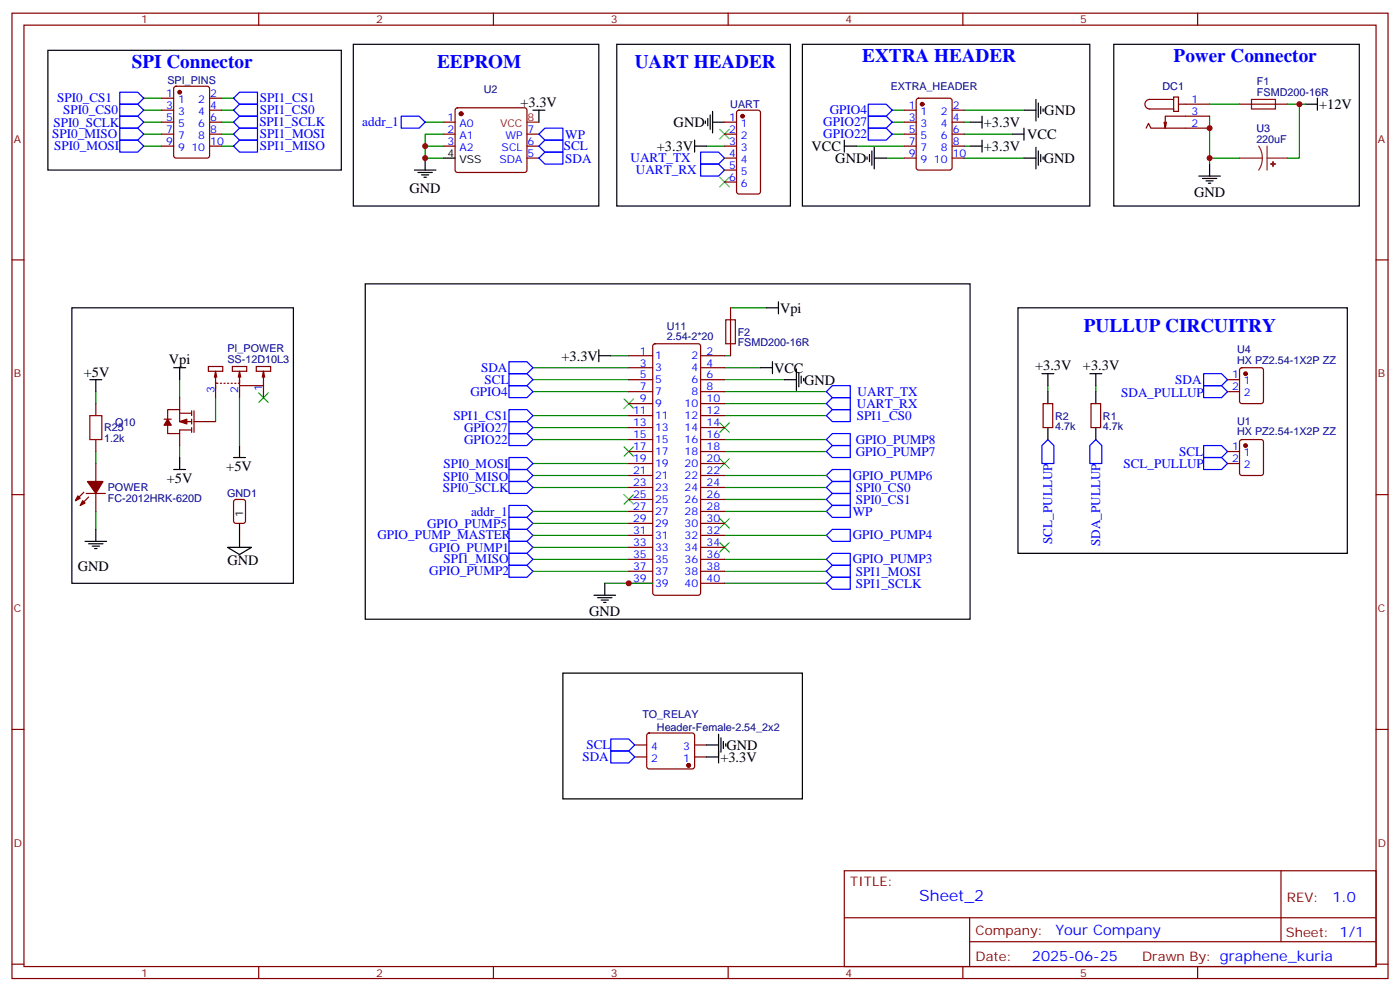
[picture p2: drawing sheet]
<svg xmlns="http://www.w3.org/2000/svg" width="412mm" height="292mm" viewBox="0 0 412 292" stroke-linecap="round" stroke-linejoin="round" font-family="sans-serif">
<g fill="none" stroke="#870000" stroke-width=".35">
<path d="M3.5 3.9h405.4v284.3h-405.4zM7.1 7.4h398.2v277.3h-398.2zM76.2 3.9v3.5M145.3 3.9v3.5M214.5 3.9v3.5M283.6 3.9v3.5M352.8 3.9v3.5M47.6 28.9h3.6M47.6 32.5h3.6M47.6 39.5h3.6M47.6 36h3.6M51.4 25.6l.5-.2h9.1l.7 .4v20.1l-.4 .6-9.4 .1-.7-.5v-20z"/>
<path d="M61.7 28.9h3.6M61.7 32.5h3.6M61.7 39.5h3.6M61.7 36h3.6M130.5 39.5h3.6M130.5 36h3.6M134.3 32l.5-.2h19.7l.5 .2 .2 .5v17.6l-.2 .5-.5 .2h-19.7l-.5-.2-.2-.5v-17.6zM155.2 39.5h3.5M213.4 39.5h3.6M213.4 36h3.6M217.2 32.7l.5-.2h5.6l.7 .4v23.5l-.4 .7-5.9 .1-.7-.5v-23.5zM266.3 32.5h3.6"/>
<path d="M266.3 39.5h3.6M266.3 36h3.6M270.1 29.1l.5-.2h9.2l.6 .5 .1 20-.5 .6-9.4 .1-.7-.5v-20zM280.5 32.5h3.5M280.5 39.5h3.5M280.5 36h3.5M337.6 37.7l.7-1.4 .7 1.4h17.3M343.6 36l-.3 1.7M345.7 28.6h1.4v4.2h-1.4zM345.7 29.3h-7a1.41 1.41 0 0 0-1.4 1.4 1.41 1.41 0 0 0 1.4 1.4h7M347.1 30.7h9.2M356.3 34.2h-13v3.5l-.4-1.7"/>
<path d="M365.1 30.7h14.1M47.6 43h3.6M61.7 43h3.6M130.5 43h3.6M155.2 43h3.5M155.2 46.6h3.5M213.4 43h3.6M213.4 46.6h3.6M213.4 50.1h3.6M213.4 53.6h3.6M266.3 43h3.6M266.3 46.6h3.6"/>
<path d="M280.5 43h3.5M280.5 46.6h3.5M3.5 76.6h3.6M405.3 76.6h3.6M215.2 90.7v14.1M28.2 118.9v3.5M52.9 117.1v3.6M61.4 108h4.2v1.4h-4.2zM63.1 111.1l.4-1.7 .4 1.7M63.5 110.1v2.8h.7M63.5 112.7v4.4M64.9 112.9h.4"/>
<path d="M66 112.9h.3M67 112.9h.4M68.1 112.9h.3M68.4 108h4.3v1.4h-4.3zM69.1 112.9h.4M70.2 111.1l.4-1.7 .3 1.7M70.6 110.1v2.8h-.4M70.6 111.8v5.3M75.5 108h4.2v1.4h-4.2zM77.6 109.4v4.2h-7M77.6 113.6v3.5M77.6 109.4l-.3 1.7"/>
<path d="M77.6 109.4l.4 1.7M185.2 118.9h7.1M185.2 115.4h7.1M185.2 111.8h7.1M185.2 108.3h7.1M185.2 104.8h7.1M192.5 101.5l.5-.3h12.7l.5 .3 .2 .5v72.6l-.3 .5-.4 .2h-12.7l-.5-.2-.2-.5v-72.6zM206.4 118.9h7M206.4 115.4h7M206.4 111.8h7M206.4 108.3h7M206.4 104.8h7"/>
<path d="M307.3 118.9h2.8v7h-2.8zM321.4 118.9h2.8v7h-2.8zM361.6 115.4h3.5M361.6 111.8h3.5M365.4 108.5l.4-.2h5.7l.6 .4 .1 9.5-.5 .6-5.9 .1-.6-.5-.1-9.4zM28.2 129.5v3.5M28.2 136.5v5.3M48.3 123.5h2.1M49.4 125.2v2.5h3.5v-1.1h3.5M52.9 120.7h-3.5v2.8M52.9 120.7v3.5h3.5M52.9 121.7h3.5"/>
<path d="M52.9 127.7v3.5M56.4 121v1.4M56.4 123.5v1.4M56.4 125.9v1.5M57.1 121v6.4M57.1 124.2h6.4M185.2 136.5h7.1M185.2 133h7.1M185.2 129.5h7.1M185.2 125.9h7.1M185.2 122.4h7.1M206.4 136.5h7"/>
<path d="M206.4 133h7M206.4 129.5h7M206.4 125.9h7M206.4 122.4h7M361.6 136.5h3.5M361.6 133h3.5M365.4 129.7l.4-.2h5.7l.6 .4 .1 9.4-.5 .7-5.9 .1-.6-.5-.1-9.4zM3.5 145.7h3.6M24.7 145l-2.5 2.5M25.4 145.3h5.6M26.1 146.4l-2.5 2.5M28.2 145.3v5.3"/>
<path d="M69 147.3l.5-.2h2.1l.7 .4v6l-.4 .6-2.4 .1-.7-.5v-5.9zM185.2 157.7h7.1M185.2 154.2h7.1M185.2 150.6h7.1M185.2 147.1h7.1M185.2 143.6h7.1M185.2 140.1h7.1M206.4 157.7h7M206.4 154.2h7M206.4 150.6h7M206.4 147.1h7M206.4 143.6h7"/>
<path d="M206.4 140.1h7M405.3 145.7h3.6M185.2 171.8h7.1M185.2 168.3h7.1M185.2 164.7h7.1M185.2 161.2h7.1M206.4 171.8h7M206.4 168.3h7M206.4 164.7h7M206.4 161.2h7M3.5 214.8h3.6M187 219.4h3.5"/>
<path d="M190.7 216.1l.5-.2h12.7l.5 .2 .2 .5-.1 9.5-.6 .4-13-.1-.4-.6v-9.2zM204.6 219.4h3.5M405.3 214.8h3.6M187 223h3.5M204.6 223h3.5M248.7 256.5h156.6v28.2h-156.6zM377.3 256.5v20.9M248.7 270.3h156.5M285.6 277.4h119.6M285.6 270.3v14.1M3.5 284h3.6M76.2 284.7v3.5"/>
<path d="M145.3 284.7v3.5M214.5 284.7v3.5M283.6 284.7v3.5M352.8 284.7v3.5M405.3 284h3.6"/>
</g>
<g fill="none" stroke="#00f" stroke-width=".35">
<path d="M35.3 34.2h5.3l1.7 1.8-1.7 1.7h-5.3zM35.3 37.7h5.3l1.7 1.8-1.7 1.8h-5.3zM35.3 27.2h5.3l1.7 1.7-1.7 1.8h-5.3zM35.3 30.7h5.3l1.7 1.8-1.7 1.7h-5.3zM68.8 39.5l1.8-1.8h5.2v3.6h-5.2zM68.8 36l1.8-1.8h5.2v3.5h-5.2zM70.6 27.2h5.2v3.5h-5.2l-1.8-1.8zM70.6 30.7h5.2v3.5h-5.2l-1.8-1.7zM118.2 34.2h5.3l1.7 1.8-1.7 1.7h-5.3zM158.7 39.5l1.8-1.8h5.3v3.6h-5.3zM255.8 34.2h5.3l1.7 1.8-1.7 1.7h-5.3zM255.8 37.7h5.3l1.7 1.8-1.7 1.8h-5.3z"/>
<path d="M255.8 30.7h5.3l1.7 1.8-1.7 1.7h-5.3zM35.3 41.3h5.3l1.7 1.7-1.7 1.8h-5.3zM68.8 43l1.8-1.7h5.2v3.5h-5.2zM158.7 43l1.8-1.7h5.3v3.5h-5.3zM158.7 46.6l1.8-1.8h5.3v3.5h-5.3zM206.4 48.3h5.3l1.7 1.8-1.7 1.8h-5.3zM206.4 44.8h5.3l1.7 1.8-1.7 1.7h-5.3zM149.9 113.6h5.3l1.8 1.8-1.8 1.7h-5.3zM149.9 110.1h5.3l1.8 1.7-1.8 1.8h-5.3zM149.9 106.5h5.3l1.8 1.8-1.8 1.8h-5.3zM243.4 118.9l1.8-1.8h5.3v3.6h-5.3zM243.4 115.4l1.8-1.8h5.3v3.5h-5.3z"/>
<path d="M354.5 110.1h5.3l1.8 1.7-1.8 1.8h-5.3zM354.5 113.6h5.3l1.8 1.8-1.8 1.7h-5.3zM149.9 138.3h5.3l1.8 1.8-1.8 1.7h-5.3zM149.9 134.8h5.3l1.8 1.7-1.8 1.8h-5.3zM149.9 127.7h5.3l1.8 1.8-1.8 1.7h-5.3zM149.9 124.2h5.3l1.8 1.7-1.8 1.8h-5.3zM149.9 120.7h5.3l1.8 1.7-1.8 1.8h-5.3zM243.4 129.5l1.8-1.8h5.3v3.5h-5.3zM243.4 122.4l1.8-1.7h5.3v3.5h-5.3zM245.2 131.2h5.3v3.6h-5.3l-1.8-1.8zM306.9 131.2l1.8-1.7 1.7 1.7v5.3h-3.5zM322.8 129.5l1.8 1.7v5.3h-3.6v-5.3z"/>
<path d="M354.5 134.8h5.3l1.8 1.7-1.8 1.8h-5.3zM354.5 131.2h5.3l1.8 1.8-1.8 1.8h-5.3zM149.9 148.9h5.3l1.8 1.7-1.8 1.8h-5.3zM149.9 152.4h5.3l1.8 1.8-1.8 1.7h-5.3zM149.9 159.5h5.3l1.8 1.7-1.8 1.8h-5.3zM149.9 155.9h5.3l1.8 1.8-1.8 1.8h-5.3zM149.9 141.8h5.3l1.8 1.8-1.8 1.7h-5.3zM243.4 150.6l1.8-1.7h5.3v3.5h-5.3zM243.4 140.1l1.8-1.8h5.3v3.5h-5.3zM243.4 157.7l1.8-1.8h5.3v3.6h-5.3zM243.4 147.1l1.8-1.8h5.3v3.6h-5.3zM243.4 143.6l1.8-1.8h5.3v3.5h-5.3z"/>
<path d="M149.9 166.5h5.3l1.8 1.8-1.8 1.7h-5.3zM149.9 163h5.3l1.8 1.7-1.8 1.8h-5.3zM243.4 171.8l1.8-1.8h5.3v3.6h-5.3zM243.4 168.3l1.8-1.8h5.3v3.5h-5.3zM245.2 163h5.3v3.5h-5.3l-1.8-1.8zM179.9 217.7h5.3l1.8 1.7-1.8 1.8h-5.3zM179.9 221.2h5.3l1.8 1.8-1.8 1.7h-5.3z"/>
</g>
<g fill="none" stroke="#3c3" stroke-width=".35">
<path d="M212 38.1l2.8 2.8M214.8 38.1l-2.8 2.8M212 52.2l2.8 2.8M214.8 52.2l-2.8 2.8M76.2 115.7l2.8 2.8M79 115.7l-2.8 2.8M183.8 117.5l2.8 2.8M186.6 117.5l-2.8 2.8M183.8 131.6l2.8 2.8M186.6 131.6l-2.8 2.8M212 124.5l2.8 2.9M212 135.1l2.8 2.8"/>
<path d="M214.8 124.5l-2.8 2.9M214.8 135.1l-2.8 2.8M183.8 145.7l2.8 2.8M186.6 145.7l-2.8 2.8M212 152.8l2.8 2.8M212 159.8l2.8 2.8M214.8 152.8l-2.8 2.8M214.8 159.8l-2.8 2.8"/>
</g>
<g fill="none" stroke="#008700" stroke-width=".35">
<path d="M42.3 32.5h5.3M42.3 28.9h5.3M42.3 39.5h5.3M42.3 36h5.3M65.3 32.5h3.5M65.3 28.9h3.5M65.3 39.5h3.5M65.3 36h3.5M125.2 36h5.3M130.5 39.5h-5.3v7.1h5.3M262.8 32.5h3.5M262.8 39.5h3.5"/>
<path d="M262.8 36h3.5M284 32.5h17.6M284 39.5h14.1M284 36h1.8M356.3 34.2v14.1M356.3 30.7h8.8M379.2 30.7h5.3M382.8 30.7v15.9h-3.6M42.3 43h5.3M65.3 43h3.5M125.2 43h5.3M208.1 43h5.3"/>
<path d="M252.2 43h14.1M261.1 46.6h5.2M284 43h1.8M284 46.6h17.6M356.3 46.6h8.8M215.2 90.7h10.6M28.2 115.4v3.5M52.9 111.8v5.3M63.5 117.1v7.1M70.6 117.1v14.1M157 115.4h28.2M157 111.8h28.2"/>
<path d="M157 108.3h28.2M179.9 104.8h5.3M213.4 115.4h30M213.4 111.8h17.7M213.4 108.3h10.6M213.4 104.8h1.8M213.4 118.9h30M308.7 113.6v1.8M322.8 113.6v1.8M28.2 133v3.5M52.9 131.2v3.6M157 136.5h28.2"/>
<path d="M157 129.5h28.2M157 125.9h28.2M157 122.4h28.2M213.4 129.5h30M213.4 122.4h30M213.4 133h30M28.2 150.6v5.3M157 150.6h28.2M157 157.7h28.2M157 154.2h28.2M157 143.6h28.2M157 140.1h28.2"/>
<path d="M213.4 150.6h30M213.4 157.7h30M213.4 143.6h30M213.4 140.1h30M213.4 147.1h30M157 168.3h28.2M157 164.7h28.2M157 161.2h28.2M178.2 171.8h14.1M213.4 171.8h30M213.4 168.3h30M213.4 164.7h30"/>
</g>
<g fill="none" stroke="#000" stroke-width=".35">
<path d="M14.1 14.8h86.4v35.3h-86.4zM104.1 13.1h72.3v47.6h-72.3zM181.7 13.1h51.1v47.6h-51.1zM236.4 13.1h84.6v47.6h-84.6zM328.1 13.1h72.3v47.6h-72.3zM157 32.5h3.5M158.7 32.5v3.5M207.8 35.6v.7M208.5 34.9v2.1M209.2 33.9v4.2M209.9 36h3.5M209.9 32.8v6.4"/>
<path d="M285.8 36h3.5M289.3 34.2v3.5M298.1 39.5h3.5M301.6 32.5h3.6M301.6 37.7v3.6M305.2 29.3v6.3M305.9 30.3v4.3M306.6 31.4v2.1M307.3 32.1v.7M384.5 30.7h3.6M388.1 28.9v3.6M122.1 50.1h6.3"/>
<path d="M123.1 50.8h4.3M124.2 51.5h2.1M124.9 52.2h.7M125.2 46.6v3.5M130.5 46.6h3.6M204.6 43h3.5M204.6 41.3v3.5M248.7 43h3.5M248.7 41.3v3.5M255.4 46.2v.7M256.1 45.5v2.1M256.8 44.5v4.2"/>
<path d="M257.5 46.6h3.6M257.5 43.4v6.3M285.8 43h3.5M289.3 41.3v3.5M301.6 46.6h3.6M305.2 43.4v6.3M305.9 44.5v4.2M306.6 45.5v2.1M307.3 46.2v.7M353.1 51.9h6.4M354.2 52.6h4.2M355.2 53.3h2.2"/>
<path d="M356 54h.7M356.3 48.3v3.6M21.2 90.7h65.2v81.1h-65.2zM107.6 83.6h178.2v98.8h-178.2zM225.8 90.7h3.5M229.3 88.9v3.5M299.9 90.7h97v72.3h-97zM26.5 111.8h3.5M28.2 111.8v3.6M51.2 108.3h3.5M52.9 108.3v3.5M176.4 104.8h3.5"/>
<path d="M176.4 103v3.5M224 108.3h3.5M227.5 106.5v3.6M231.1 111.8h3.5M234.6 108.7v6.3M235.3 109.7v4.2M236 110.8v2.1M236.7 111.5v.7M306.9 110.1h3.5M308.7 110.1v3.5M308.7 115.4v3.5M321 110.1h3.6"/>
<path d="M322.8 110.1v3.5M322.8 115.4v3.5M51.2 138.3h3.5M52.9 134.8v3.5M68.8 134.8h3.5M70.6 131.2v3.6M308.7 125.9v3.6M322.8 125.9v3.6M25 159.5h6.4M28.2 155.9v3.6M70.6 154.2v7M26.1 160.2h4.2"/>
<path d="M27.2 160.9h2.1M27.9 161.6h.7M67 161.2h7.1l-3.5 2.1zM175 175.3h6.3M176 176h4.3M177.1 176.7h2.1M177.8 177.4h.7M178.2 171.8v3.5M165.8 198.3h70.6v37h-70.6zM208.1 219.4h3.6M211.7 216.3v8.4M212.4 217.3v4.2"/>
<path d="M213.1 218.4v2.1M213.8 219.1v.7M208.1 223h3.6"/>
</g>
<path d="M368.7 29.3h7v2.8h-7zM213.8 94.2h2.8v7h-2.8zM26.5 122.4h3.5v7.1h-3.5z" fill="none" stroke="#a10000" stroke-width=".35"/>
<g fill="#870000" stroke="#870000" stroke-width=".35">
<path d="M52.9 124.2l2.1-.7v1.4z"/>
<path d="M49.4 123.5l1 1.7h-2.1z"/>
<path d="M24.3 147.5l.7 .7-1.4 .7z"/>
<path d="M22.9 146.1l.7 .7-1.4 .7z"/>
<path d="M25.8 141.8h4.5l-2.1 3.5z"/>
<circle cx="52.9" cy="27.2" r=".53"/>
<circle cx="135.8" cy="33.5" r=".53"/>
<circle cx="218.7" cy="34.2" r=".53"/>
<circle cx="271.6" cy="30.7" r=".53"/>
<circle cx="366.9" cy="110.1" r=".53"/>
<circle cx="366.9" cy="131.2" r=".53"/>
<circle cx="202.8" cy="225.4" r=".53"/>
</g>
<path d="M155.2 36h3.5" fill="none" stroke="#f00" stroke-width=".35"/>
<g fill="#8c2424" stroke="#8c2424" stroke-width=".35">
<path d="M374.3 48.3h1.4z"/>
<path d="M375 47.6v1.4z"/>
</g>
<path d="M365.1 46.6h6.7M370.8 43l.8 1.7 .2 1.9M371.8 46.6l-.2 1.8-.8 1.7M373.2 43v7.1M373.2 46.6h6" fill="none" stroke="#8c2424" stroke-width=".35"/>
<g fill="#c00">
<circle cx="185.2" cy="171.8" r=".88"/>
<circle cx="125.2" cy="43" r=".88"/>
<circle cx="125.2" cy="46.6" r=".88"/>
<circle cx="356.3" cy="46.6" r=".88"/>
<circle cx="382.8" cy="30.7" r=".88"/>
<circle cx="356.3" cy="37.7" r=".88"/>
</g>
<g font-size="5.6" fill="#00f">
<text x="38.8" y="20.1">SPI Connector</text>
<text x="128.8" y="20.1">EEPROM</text>
<text x="187" y="20.1">UART HEADER</text>
<text x="254" y="18.3">EXTRA HEADER</text>
<text x="345.7" y="18.3">Power Connector</text>
<text x="319.3" y="97.7">PULLUP CIRCUITRY</text>
</g>
<text font-size="4.6" fill="#00f" x="270.8" y="265.5">Sheet_2</text>
<g font-size="4.2">
<text x="153.3" y="31.4">+3.3V</text>
<text x="307.6" y="33.9">GND</text>
<text x="388.6" y="32.1">+12V</text>
<text x="198.4" y="37.4">GND</text>
<text x="289.8" y="37.4">+3.3V</text>
<text x="302.6" y="41">VCC</text>
<text x="193.5" y="44.4">+3.3V</text>
<text x="239.1" y="44.5">VCC</text>
<text x="289.8" y="44.5">+3.3V</text>
<text x="246.1" y="48">GND</text>
<text x="307.4" y="48">GND</text>
<text x="120.6" y="56.8">GND</text>
<text x="351.7" y="58">GND</text>
<text x="229.8" y="92.1">Vpi</text>
<text x="49.7" y="107.2">Vpi</text>
<text x="165.4" y="106.2">+3.3V</text>
<text x="24.7" y="111.1">+5V</text>
<text x="228" y="109.7">VCC</text>
<text x="236.9" y="113.3">GND</text>
<text x="304.9" y="109">+3.3V</text>
<text x="319" y="109">+3.3V</text>
<text x="49.1" y="142.3">+5V</text>
<text x="66.7" y="138.7">+5V</text>
<text x="67" y="166.5">GND</text>
<text x="22.9" y="168.3">GND</text>
<text x="173.5" y="181.3">GND</text>
<text x="214" y="220.8">GND</text>
<text x="212.2" y="224.4">+3.3V</text>
</g>
<g font-size="4.2" fill="#00f">
<text x="392.5" y="265.7">1.0</text>
<text x="310.9" y="275.3">Your Company</text>
<text x="304" y="283.1">2025-06-25</text>
</g>
<g font-size="3.9" fill="#00f">
<text x="16.9" y="30.2">SPI0_CS1</text>
<text x="18.6" y="33.7">SPI0_CS0</text>
<text x="76.5" y="33.7">SPI1_CS0</text>
<text x="76.6" y="30.2">SPI1_CS1</text>
<text x="244.4" y="33.7">GPIO4</text>
<text x="15.4" y="40.7">SPI0_MISO</text>
<text x="15.8" y="37.3">SPI0_SCLK</text>
<text x="76.4" y="37.2">SPI1_SCLK</text>
<text x="76.6" y="40.7">SPI1_MOSI</text>
<text x="106.7" y="37.2">addr_1</text>
<text x="166.5" y="40.9">WP</text>
<text x="242.5" y="37.2">GPIO27</text>
<text x="242.5" y="40.7">GPIO22</text>
<text x="16" y="44.3">SPI0_MOSI</text>
<text x="76.6" y="44.2">SPI1_MISO</text>
<text x="166.1" y="44.3">SCL</text>
<text x="166.5" y="47.9">SDA</text>
<text x="185.8" y="47.9">UART_TX</text>
<text x="187.3" y="51.4">UART_RX</text>
<text x="141.7" y="109.6">SDA</text>
<text x="142.7" y="113.2">SCL</text>
<text x="346.2" y="113">SDA</text>
<text x="138.6" y="116.6">GPIO4</text>
<text x="252.6" y="116.6">UART_TX</text>
<text x="330.3" y="116.8">SDA_PULLUP</text>
<text x="133.5" y="123.7">SPI1_CS1</text>
<text x="252.4" y="123.7">SPI1_CS0</text>
<text x="252.4" y="120.2">UART_RX</text>
<text x="136.7" y="130.7">GPIO22</text>
<text x="136.7" y="127.2">GPIO27</text>
<text x="252.1" y="130.7">GPIO_PUMP8</text>
<text x="130.6" y="137.8">SPI0_MOSI</text>
<text x="252.1" y="134.3">GPIO_PUMP7</text>
<text x="330.9" y="138">SCL_PULLUP</text>
<text x="347.4" y="134.4">SCL</text>
<text x="130.5" y="141.8">SPI0_MISO</text>
<text x="251.2" y="141.3">GPIO_PUMP6</text>
<text x="130.4" y="144.9">SPI0_SCLK</text>
<text x="252.1" y="148.4">SPI0_CS1</text>
<text x="252.1" y="144.9">SPI0_CS0</text>
<text x="125.8" y="155.4">GPIO_PUMP5</text>
<text x="138.8" y="151.8">addr_1</text>
<text x="251.2" y="152">WP</text>
<text x="111.2" y="158.9">GPIO_PUMP_MASTER</text>
<text x="251.2" y="158.9">GPIO_PUMP4</text>
<text x="310" y="160.2" transform="rotate(-90 310 160.2)">SCL_PULLUP</text>
<text x="324.1" y="160.9" transform="rotate(-90 324.1 160.9)">SDA_PULLUP</text>
<text x="126.4" y="162.5">GPIO_PUMP1</text>
<text x="130.6" y="166">SPI1_MISO</text>
<text x="251.2" y="165.9">GPIO_PUMP3</text>
<text x="126.4" y="169.5">GPIO_PUMP2</text>
<text x="252.1" y="173.1">SPI1_SCLK</text>
<text x="252.1" y="169.6">SPI1_MOSI</text>
<text x="172.7" y="220.7">SCL</text>
<text x="171.6" y="224.1">SDA</text>
</g>
<g font-size="3.9" fill="#800">
<text x="250.5" y="261.1">TITLE:</text>
<text x="379.1" y="265.7">REV:</text>
<text x="287.4" y="275.3">Company:</text>
<text x="378.7" y="275.9">Sheet: 1/1</text>
<text x="287.4" y="282.9">Date:</text>
<text x="336.4" y="283">Drawn By: graphene_kuria</text>
</g>
<g font-size="3.2" fill="#800">
<text x="41.6" y="6.9">1</text>
<text x="110.8" y="6.9">2</text>
<text x="179.9" y="6.9">3</text>
<text x="249.1" y="6.9">4</text>
<text x="318.2" y="6.9">5</text>
<text x="4.1" y="42">A</text>
<text x="405.9" y="42">A</text>
<text x="4.1" y="111.1">B</text>
<text x="405.9" y="111.1">B</text>
<text x="4.1" y="180.3">C</text>
<text x="405.9" y="180.3">C</text>
<text x="4.1" y="249.4">D</text>
<text x="405.9" y="249.4">D</text>
<text x="41.6" y="287.7">1</text>
<text x="110.8" y="287.7">2</text>
<text x="179.9" y="287.7">3</text>
<text x="249.1" y="287.7">4</text>
<text x="318.2" y="287.7">5</text>
</g>
<g font-size="3.2" fill="#00f">
<text x="49" y="28.6">1</text>
<text x="61.9" y="28.6">2</text>
<text x="49" y="32.1">3</text>
<text x="49" y="35.6">5</text>
<text x="52.5" y="30.3">1</text>
<text x="52.5" y="33.9">3</text>
<text x="58.4" y="33.9">4</text>
<text x="58.4" y="30.3">2</text>
<text x="61.9" y="35.6">6</text>
<text x="61.9" y="32.1">4</text>
<text x="131.9" y="35.6">1</text>
<text x="214.8" y="35.6">1</text>
<text x="267.7" y="32.1">1</text>
<text x="267.7" y="35.6">3</text>
<text x="271.2" y="33.9">1</text>
<text x="277.1" y="33.9">2</text>
<text x="280.6" y="35.6">4</text>
<text x="280.6" y="32.1">2</text>
<text x="351" y="30.3">1</text>
<text x="351" y="33.9">3</text>
<text x="49" y="39.2">7</text>
<text x="52.5" y="37.4">5</text>
<text x="52.5" y="40.9">7</text>
<text x="58.4" y="40.9">8</text>
<text x="58.4" y="37.4">6</text>
<text x="61.9" y="39.2">8</text>
<text x="131.9" y="39.2">2</text>
<text x="135.4" y="37.4">A0</text>
<text x="135.4" y="40.9">A1</text>
<text x="148.9" y="40.9">WP</text>
<text x="155.4" y="39.2">7</text>
<text x="214.8" y="39.2">2</text>
<text x="218.3" y="37.4">1</text>
<text x="218.3" y="40.9">2</text>
<text x="267.7" y="39.2">5</text>
<text x="271.2" y="37.4">3</text>
<text x="271.2" y="40.9">5</text>
<text x="277.1" y="40.9">6</text>
<text x="277.1" y="37.4">4</text>
<text x="280.6" y="39.2">6</text>
<text x="351" y="37.4">2</text>
<text x="49" y="42.7">9</text>
<text x="52.5" y="44.5">9</text>
<text x="56.4" y="44.5">10</text>
<text x="61.9" y="42.7">10</text>
<text x="131.9" y="42.7">3</text>
<text x="135.4" y="44.5">A2</text>
<text x="147.1" y="48">SDA</text>
<text x="147.8" y="44.5">SCL</text>
<text x="155.4" y="46.2">5</text>
<text x="155.4" y="42.7">6</text>
<text x="214.8" y="42.7">3</text>
<text x="214.8" y="46.2">4</text>
<text x="218.3" y="44.5">3</text>
<text x="218.3" y="48">4</text>
<text x="267.7" y="42.7">7</text>
<text x="267.7" y="46.2">9</text>
<text x="271.2" y="44.5">7</text>
<text x="271.2" y="48">9</text>
<text x="275.1" y="48">10</text>
<text x="277.1" y="44.5">8</text>
<text x="280.6" y="46.2">10</text>
<text x="280.6" y="42.7">8</text>
<text x="214.8" y="49.7">5</text>
<text x="214.8" y="53.3">6</text>
<text x="218.3" y="51.5">5</text>
<text x="218.3" y="55">6</text>
<text x="188.5" y="108">3</text>
<text x="188.5" y="104.4">1</text>
<text x="193" y="105.8">1</text>
<text x="203.7" y="105.8">2</text>
<text x="208.1" y="108">4</text>
<text x="208.1" y="104.4">2</text>
<text x="188.5" y="111.5">5</text>
<text x="193" y="112.9">5</text>
<text x="193" y="109.4">3</text>
<text x="203.7" y="112.9">6</text>
<text x="203.7" y="109.4">4</text>
<text x="208.1" y="111.5">6</text>
<text x="362.9" y="111.5">1</text>
<text x="366.4" y="113.2">1</text>
<text x="63.1" y="115.6" transform="rotate(-90 63.1 115.6)">3</text>
<text x="70.2" y="115.6" transform="rotate(-90 70.2 115.6)">2</text>
<text x="77.3" y="115.3" transform="rotate(-90 77.3 115.3)">1</text>
<text x="188.5" y="118.5">9</text>
<text x="188.5" y="115">7</text>
<text x="193" y="119.9">9</text>
<text x="193" y="116.4">7</text>
<text x="201.6" y="119.9">10</text>
<text x="203.7" y="116.4">8</text>
<text x="208.1" y="118.5">10</text>
<text x="208.1" y="115">8</text>
<text x="362.9" y="115">2</text>
<text x="366.4" y="116.8">2</text>
<text x="186.5" y="125.6">13</text>
<text x="186.5" y="122.1">11</text>
<text x="193" y="123.5">11</text>
<text x="201.6" y="123.5">12</text>
<text x="208.1" y="125.6">14</text>
<text x="208.1" y="122.1">12</text>
<text x="186.5" y="129.1">15</text>
<text x="193" y="130.5">15</text>
<text x="193" y="127">13</text>
<text x="201.6" y="130.5">16</text>
<text x="201.6" y="127">14</text>
<text x="208.1" y="129.1">16</text>
<text x="186.5" y="136.2">19</text>
<text x="186.5" y="132.6">17</text>
<text x="193" y="137.6">19</text>
<text x="193" y="134.1">17</text>
<text x="201.6" y="137.6">20</text>
<text x="201.6" y="134.1">18</text>
<text x="208.1" y="136.2">20</text>
<text x="208.1" y="132.6">18</text>
<text x="362.9" y="132.6">1</text>
<text x="362.9" y="136.2">2</text>
<text x="366.4" y="134.4">1</text>
<text x="366.4" y="137.9">2</text>
<text x="186.5" y="143.2">23</text>
<text x="186.5" y="139.7">21</text>
<text x="193" y="141.1">21</text>
<text x="201.6" y="141.1">22</text>
<text x="208.1" y="143.2">24</text>
<text x="208.1" y="139.7">22</text>
<text x="186.5" y="146.8">25</text>
<text x="193" y="148.2">25</text>
<text x="193" y="144.6">23</text>
<text x="201.6" y="148.2">26</text>
<text x="201.6" y="144.6">24</text>
<text x="208.1" y="146.8">26</text>
<text x="186.5" y="153.8">29</text>
<text x="186.5" y="150.3">27</text>
<text x="193" y="155.2">29</text>
<text x="193" y="151.7">27</text>
<text x="201.6" y="155.2">30</text>
<text x="201.6" y="151.7">28</text>
<text x="208.1" y="153.8">30</text>
<text x="208.1" y="150.3">28</text>
<text x="186.5" y="160.9">33</text>
<text x="186.5" y="157.3">31</text>
<text x="193" y="158.8">31</text>
<text x="201.6" y="158.8">32</text>
<text x="208.1" y="160.9">34</text>
<text x="208.1" y="157.3">32</text>
<text x="186.5" y="167.9">37</text>
<text x="186.5" y="164.4">35</text>
<text x="193" y="165.8">35</text>
<text x="193" y="162.3">33</text>
<text x="201.6" y="165.8">36</text>
<text x="201.6" y="162.3">34</text>
<text x="208.1" y="167.9">38</text>
<text x="208.1" y="164.4">36</text>
<text x="186.5" y="171.5">39</text>
<text x="193" y="172.9">39</text>
<text x="193" y="169.3">37</text>
<text x="201.6" y="172.9">40</text>
<text x="201.6" y="169.3">38</text>
<text x="208.1" y="171.5">40</text>
<text x="191.8" y="220.8">4</text>
<text x="201.3" y="220.8">3</text>
<text x="191.8" y="224.4">2</text>
<text x="201.3" y="224.4">1</text>
</g>
<g font-size="3.2" fill="#000080">
<text x="49.3" y="24.8">SPI_PINS</text>
<text x="142.5" y="27.5">U2</text>
<text x="262.4" y="26.6">EXTRA_HEADER</text>
<text x="342.4" y="26.6">DC1</text>
<text x="370.3" y="28.2">FSMD200-16R</text>
<text x="370.3" y="25">F1</text>
<text x="215.1" y="31.9">UART</text>
<text x="370.1" y="42">220uF</text>
<text x="370.1" y="38.8">U3</text>
<text x="196.4" y="100.2">2.54-2*20</text>
<text x="196.4" y="97.1">U11</text>
<text x="217.3" y="101.9">FSMD200-16R</text>
<text x="217.3" y="98.9">F2</text>
<text x="67" y="106.9">SS-12D10L3</text>
<text x="67" y="103.7">PI_POWER</text>
<text x="364.4" y="107.1">HX PZ2.54-1X2P ZZ</text>
<text x="364.4" y="103.9">U4</text>
<text x="33.9" y="125.4">Q10</text>
<text x="310.8" y="123.6">R2</text>
<text x="324.9" y="123.6">R1</text>
<text x="364.4" y="125.1">U1</text>
<text x="30.7" y="130.3">1.2k</text>
<text x="30.7" y="127.1">R25</text>
<text x="310.8" y="126.7">4.7k</text>
<text x="324.9" y="126.7">4.7k</text>
<text x="364.4" y="128.2">HX PZ2.54-1X2P ZZ</text>
<text x="31.7" y="147.9">FC-2012HRK-620D</text>
<text x="31.7" y="144.7">POWER</text>
<text x="66.9" y="146.5">GND1</text>
<text x="189.2" y="211.5">TO_RELAY</text>
<text x="193.5" y="215.3">Header-Female-2.54_2x2</text>
</g>
<g font-size="3.2" fill="#f00">
<text x="155.4" y="35.6">8</text>
<text x="147.3" y="37.4">VCC</text>
</g>
<g font-size="3.2">
<text x="131.9" y="46.2">4</text>
<text x="135.4" y="48">VSS</text>
<text x="71.6" y="152.4" transform="rotate(-90 71.6 152.4)">1</text>
</g>
</svg>
